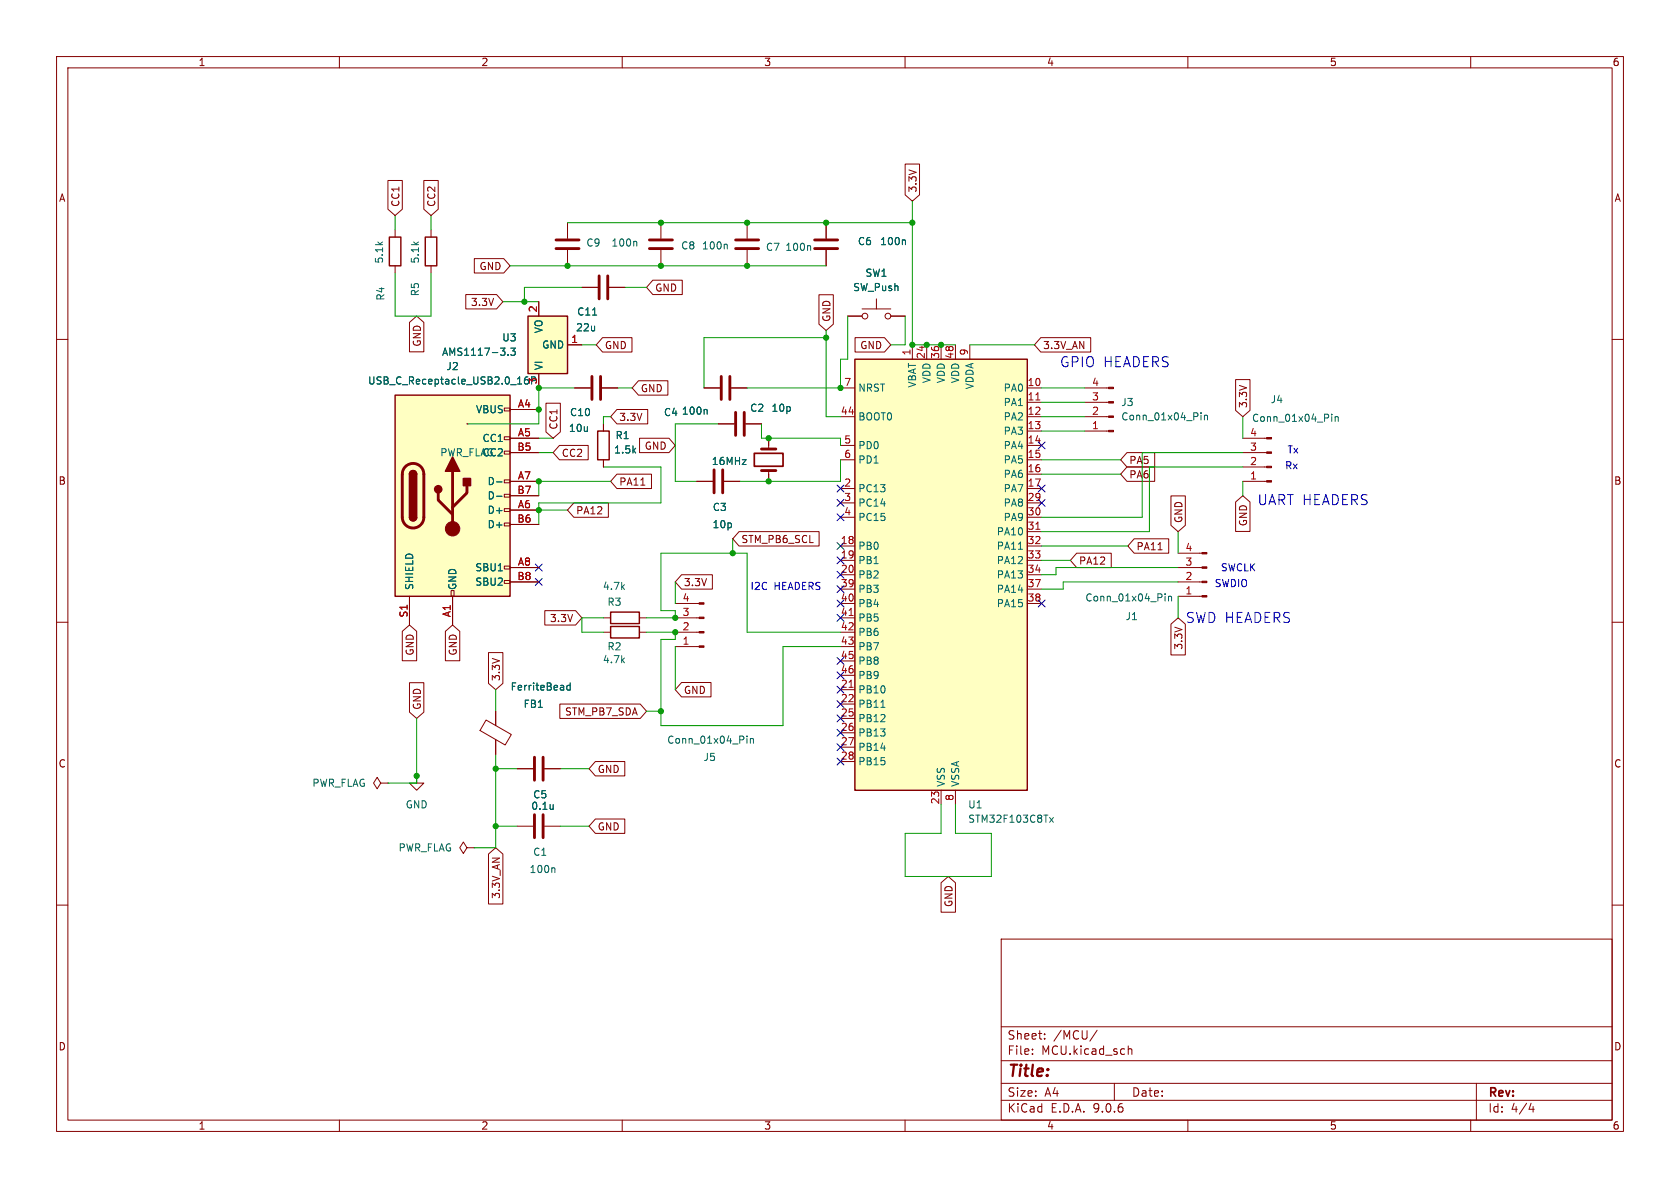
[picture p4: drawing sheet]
<svg xmlns="http://www.w3.org/2000/svg" width="297mm" height="210mm" viewBox="0 0 297 210" stroke-linecap="round" stroke-linejoin="round" font-family="sans-serif">
<g fill="none" stroke="#840000" stroke-width=".18">
<path d="M10 10h277v190h-277zM12 12h273v186h-273zM60 10v2M110 10v2M160 10v2M210 10v2M260 10v2M116.8 39.4v2.8M132.1 39.4v2.8M146 39.4v2.8M116.8 44.2v2.8M132.1 44.2v2.8"/>
<path d="M146 44.2v2.8M149.9 55.9h2.5M152.4 54.6h5.1M154.9 52.8v1.8M157.5 55.9h2.5M10 60h2M124.5 68.6h2.8M127 74.9h2.8M129.3 68.6h2.8M131.8 74.9h2.8M135.9 77.5v1.9M191.8 76.2h4.2"/>
<path d="M191.8 73.7h4.2M191.8 71.1h4.2M191.8 68.6h4.2M219.7 77.5h4.2M285 60h2M123.2 85.1h2.8M128 85.1h2.8M135.9 83.2v1.9M208.3 97.8h4.2M219.7 85.1h4.2M219.7 82.6h4.2M219.7 80h4.2"/>
<path d="M10 110h2M106.7 111.8h1.2M106.7 109.2h1.2M113 111.8h1.3M113 109.2h1.3M119.4 111.8h4.2M119.4 109.2h4.2M119.4 114.3h4.2M119.4 106.7h4.2M208.3 105.4h4.2M208.3 102.9h4.2M208.3 100.3h4.2"/>
<path d="M285 110h2M67.3 138.4l-.6-1-.7 1 .7 1 .6-1h1.3M68.6 138.4h.1M73.7 137.2v1.2h1.2l-1.2 1.3-1.3-1.3h1.3M73.7 137.2h.1M85.9 127.3l4.5 2.5-1.1 1.9-4.4-2.6zM87.6 125.7v2.6M87.6 130.8v2.6M82.5 149.9l-.6-1.1-.6 1.1 .6 1 .6-1h1.3M83.8 149.9h.1M10 160h2M177 166h108v32h-108z"/>
<path d="M285 160h2M60 198v2M110 198v2M160 198v2M177 194.5h108M177 191.5h108M177 187.5h108M177 181.5h108M182.5 186.3v.1M182.5 185.5v.1M184.7 183.6v.1M184.7 182.8v.1"/>
<path d="M194 182.1l-1.3 2M197 191.5v3M199.5 184.9v1.5M199.5 185.5l.2-.1 .3 .1 .1 .9M210 198v2M260 198v2M261 191.5v6.5M270.7 195l-.4 1.1h.9M271 195.6v1"/>
<circle cx="152.9" cy="55.9" r=".51"/>
<circle cx="157" cy="55.9" r=".51"/>
</g>
<g fill="#840000" stroke="#840000" stroke-width=".18">
<path d="M196 76.1h.8v.2h-.8z"/>
<path d="M196 73.5h.8v.3h-.8z"/>
<path d="M196 71h.8v.2h-.8z"/>
<path d="M196 68.5h.8v.2h-.8z"/>
<path d="M223.9 85h.9v.2h-.9z"/>
<path d="M223.9 82.4h.9v.3h-.9z"/>
<path d="M223.9 79.9h.9v.2h-.9z"/>
<path d="M223.9 77.3h.9v.3h-.9z"/>
<path d="M212.5 105.3h.9v.2h-.9z"/>
<path d="M212.5 102.7h.9v.3h-.9z"/>
<path d="M212.5 100.2h.9v.3h-.9z"/>
<path d="M212.5 97.7h.9v.2h-.9z"/>
<path d="M123.6 114.2h.9v.2h-.9z"/>
<path d="M123.6 111.6h.9v.3h-.9z"/>
<path d="M123.6 109.1h.9v.2h-.9z"/>
<path d="M123.6 106.6h.9v.2h-.9z"/>
</g>
<g fill="none" stroke="#006464" stroke-width=".18">
<path d="M128.4 43.2l.2 .1v.7M143.1 43.4l.2 .2v.7M159.9 42.4l.2 .2v.7M124.8 72.4l.2 .2v.6M212.3 73v.1M212.3 73.4v.8M212.9 73.4v.8M212.9 73.5l.2-.1 .3 .1 .1 .7M235.4 73.2v.1M235.4 73.6v.9M236 73.6v.9M236 73.8l.2-.2 .3 .1 .1 .8"/>
<path d="M206 105v.1M206 105.4v.8M206.6 105.4v.8M206.6 105.5l.2-.1 .3 .1v.7M100.8 120.7v1.3M100.8 121.2l-.4-.1-.2 .3 .1 .5h.5M132 130.1v.1M132 130.5v.9M132.7 130.5v.9M132.7 130.7l.1-.2 .3 .1 .1 .8"/>
</g>
<path d="M107.9 110.7h5.1v2.1h-5.1zM107.9 108.2h5.1v2h-5.1z" fill="none" stroke="#840000" stroke-width=".25"/>
<g fill="none" stroke="#840000" stroke-width=".51">
<path d="M114.8 43.9h4.1M114.8 42.4h4.1M130 43.9h4.1M130 42.4h4.1M144 43.9h4.1M144 42.4h4.1M127.5 66.5v4.1M129 66.5v4.1M130 72.9v4.1M131.6 72.9v4.1M134.6 79.4h2.6M126.2 83.1v4"/>
<path d="M127.8 83.1v4M134.6 83.2h2.6"/>
</g>
<path d="M133.3 80.1h5.1v2.3h-5.1z" fill="none" stroke="#840000" stroke-width=".3"/>
<path d="M151.1 63.5h30.5v76.2h-30.5z" fill="#ffffc2"/>
<path d="M151.1 63.5h30.5v76.2h-30.5z" fill="none" stroke="#840000" stroke-width=".25"/>
<g fill="none" stroke="#840000" stroke-width=".18">
<path d="M100.3 39.4v2.8M100.3 44.2v2.8M102.9 50.8h2.8M107.7 50.8h2.8M82.5 74.9v1.3l1.1 .6-1.1 .7-1-.7 1-.6M82.5 74.9h.1M148.6 68.6h2.5M148.6 73.7h2.5M148.6 78.7h2.5M161.3 61v2.5M163.8 61v2.5M166.4 61v2.5"/>
<path d="M168.9 61v2.5M171.4 61v2.5M181.6 68.6h2.5M181.6 73.7h2.5M181.6 78.7h2.5M181.6 71.1h2.5M181.6 76.2h2.5M148.6 81.3h2.5M148.6 86.4h2.5M148.6 88.9h2.5M148.6 91.4h2.5M148.6 96.5h2.5"/>
<path d="M148.6 99.1h2.5M181.6 81.3h2.5M181.6 86.4h2.5M181.6 88.9h2.5M181.6 91.4h2.5M181.6 96.5h2.5M181.6 99.1h2.5M181.6 83.8h2.5M181.6 94h2.5M148.6 101.6h2.5M148.6 104.1h2.5M148.6 106.7h2.5"/>
<path d="M148.6 109.2h2.5M148.6 111.8h2.5M148.6 114.3h2.5M148.6 116.8h2.5M148.6 119.4h2.5M181.6 101.6h2.5M181.6 104.1h2.5M181.6 106.7h2.5M91.4 135.9h2.8M96.3 135.9h2.8M148.6 121.9h2.5M148.6 124.5h2.5"/>
<path d="M148.6 127h2.5M148.6 129.5h2.5M148.6 132.1h2.5M148.6 134.6h2.5M166.4 139.7v2.5M168.9 139.7v2.5M91.4 146.1h2.8M96.3 146.1h2.8"/>
</g>
<path d="M183.1 70.7h.7M183.1 93.6h.7M150.1 108.8h.7M150.1 121.5h.7" fill="none" stroke="#a90000" stroke-width=".18"/>
<path d="M104.8 55.7h.7M112.4 42.7l.2 .1v.7M180 97.1h.8M155.7 125h.8M97.8 142.2v.9M97.8 143h-.1M97.9 153.4l.2 .2v.6M185.6 144.5l.6 .9M186.2 144.5l-.6 .9" fill="none" stroke="#006464" stroke-width=".18"/>
<path d="M98.3 43.9h4.1M98.3 42.4h4.1M105.9 48.8v4M107.4 48.8v4M94.5 133.9v4M96 133.9v4M94.5 144v4.1M96 144v4.1" fill="none" stroke="#840000" stroke-width=".51"/>
<path d="M69.8 69.9h20.4v35.5h-20.4z" fill="#ffffc2"/>
<g fill="none" stroke="#840000" stroke-width=".18">
<path d="M89.2 72.1h1v.5h-1zM89.2 77.2h1v.5h-1zM89.2 79.8h1v.5h-1zM90.2 72.4h5M90.2 77.5h5M89.2 84.8h1v.5h-1zM89.2 87.4h1v.5h-1zM89.2 89.9h1v.5h-1zM89.2 92.5h1v.5h-1zM90.2 80h5M90.2 85.1h5M90.2 87.6h5"/>
<path d="M90.2 90.2h5M90.2 92.7h5M72.4 105.4v5.1M79.8 104.4h.5v1h-.5zM80 105.4v5.1M89.2 100.1h1v.5h-1zM89.2 102.6h1v.5h-1zM90.2 100.3h5M90.2 102.9h5"/>
</g>
<path d="M69.8 69.9h20.4v35.5h-20.4zM72.4 83.8a.64 .64 0 0 1 .6-.6 .64 .64 0 0 1 .7 .6M72.4 91.4a.64 .64 0 0 0 .6 .7 .64 .64 0 0 0 .7-.7" fill="none" stroke="#840000" stroke-width=".25"/>
<path d="M71.7 82.5a1.9 1.9 0 0 1 2-.4 1.9 1.9 0 0 1 1.2 1.7v7.6a1.91 1.91 0 0 1-1.9 1.9 1.91 1.91 0 0 1-1.9-1.9v-7.7l.2-.7zM77.5 87.1v1.3l2.5 2.5M80 83.3v10.2M82.5 85.9v1.2l-2.5 2.6" fill="none" stroke="#840000" stroke-width=".51"/>
<g fill="#840000" stroke="#840000" stroke-width=".25">
<path d="M72.4 83.8h1.3v7.6h-1.3z"/>
<path d="M72.6 83.4a.64 .64 0 0 1 .7-.2 .64 .64 0 0 1 .4 .6h-1.3z"/>
<path d="M72.4 91.4h1.3a.64 .64 0 0 1-.7 .7 .64 .64 0 0 1-.6-.7z"/>
<path d="M80 80.8l1.3 2.5h-2.6z"/>
<path d="M81.9 84.6h1.3v1.3h-1.3z"/>
<circle cx="77.5" cy="86.5" r=".63"/>
</g>
<circle cx="80" cy="93.5" r="1.27" fill="#840000" stroke="#840000" stroke-width=".18"/>
<path d="M93.2 67.1h-.2l-.3 .2M93.3 66.6l-.3 .1a.86 .86 0 0 0 0 1.2h.2M87.8 85.2h1M87.8 87.7h1" fill="none" stroke="#006464" stroke-width=".18"/>
<path d="M93.3 55.9h7v10.1h-7z" fill="#ffffc2"/>
<path d="M68.8 41.9h2.1v5.1h-2.1zM75.2 41.9h2v5.1h-2zM93.3 55.9h7v10.1h-7zM105.7 76.2h2v5.1h-2z" fill="none" stroke="#840000" stroke-width=".25"/>
<g fill="none" stroke="#840000" stroke-width=".18">
<path d="M68.6 31.9h2.5v5.1l-1.3 1.1-1.2-1.1zM74.9 31.9h2.6v5.1l-1.3 1.1-1.3-1.1zM146 39.4v2.8M160 29h2.6v5.4l-1.3 1.2-1.3-1.2zM69.8 40.6v1.3M69.8 47v1.3M72.4 57l1.3-1.1 1.2 1.1v5.2h-2.5zM76.2 40.6v1.3M76.2 47v1.3M82.3 52.1h5.5l1.1 1.2-1.1 1.3h-5.5zM83.9 45.7h5.2l1.1 1.3-1.1 1.3h-5.2zM95.2 53.3v2.6"/>
<path d="M102.9 50.8h2.8M106.5 59.7h5.2v2.5h-5.2l-1.1-1.2zM107.7 50.8h2.8M115.4 49.5h5.2v2.6h-5.2l-1.1-1.3zM144.8 52.1h2.5v5.2l-1.3 1.1-1.2-1.1zM146 44.2v2.8M149.9 55.9h2.5M151.2 59.7h5.2l1.1 1.3-1.1 1.2h-5.2zM157.5 55.9h2.5M184 59.7h8.8v2.5h-8.8l-1.1-1.2zM82.5 74.9h.1M90.2 72.4h5"/>
<path d="M90.2 77.5h5M95.2 66v2.6M96.5 71.3h2.6v5.1l-1.3 1.1-1.3-1.1zM98.9 78.7h5.1v2.6h-5.1l-1.1-1.3zM100.3 61h2.6M101.6 68.6h2.8M106.4 68.6h2.8M106.7 74.9v1.3M109.1 72.4h5.4v2.5h-5.4l-1.2-1.2zM112.9 67.3h5.2v2.6h-5.2l-1.1-1.3zM113.1 77.5h5.2l1.1 1.2-1.1 1.3h-5.2zM124.5 68.6h2.8"/>
<path d="M127 74.9h2.8M129.3 68.6h2.8M131.8 74.9h2.8M135.9 77.5v1.2M218.4 67.1h2.6v5.4l-1.3 1.2-1.3-1.2zM90.2 85.1h5M90.2 80h5M90.2 87.6h5M90.2 90.2h5M90.2 92.7h5M101.4 88.9h6.2v2.5h-6.2l-1.1-1.2zM106.7 81.3v1.3"/>
<path d="M109.1 83.8h6.1v2.6h-6.1l-1.2-1.3zM113.3 85.8h.7M123.2 85.1h2.8M128 85.1h2.8M130.7 94h14.1v2.5h-14.1l-1.2-1.2zM135.9 83.8v1.3M190.3 97.8h6.2v2.5h-6.2l-1.1-1.2zM199.2 82.5h4.9v2.6h-4.9l-1.1-1.3zM199.2 80h4.9v2.6h-4.9l-1.1-1.3zM200.5 95.2h6.1v2.6h-6.1l-1.1-1.3zM204.7 97.2h.8M207 87.7h2.6v5.2l-1.3 1.1-1.3-1.1z"/>
<path d="M218.4 88.7l1.3-1.1 1.3 1.1v5.2h-2.6zM71.1 111.6l1.3-1.1 1.3 1.1v5.2h-2.6zM72.4 105.4v5.1M78.7 111.6l1.3-1.1 1.3 1.1v5.2h-2.6zM80 105.4v5.1M86.4 115.4h2.5v5.4l-1.3 1.1-1.2-1.1zM90.2 100.3h5M90.2 102.9h5M96.3 107.9h5.5l1.1 1.3-1.1 1.3h-5.5zM120.5 101.6h5.4v2.5h-5.4l-1.1-1.2zM207 110.3l1.3-1.1 1.3 1.1v5.5h-2.6zM72.4 120.7h2.5v5.2l-1.2 1.1-1.3-1.1z"/>
<path d="M87.6 125.7v2.6M87.6 130.8v2.6M91.4 135.9h2.8M96.3 135.9h2.8M99 124.5h14.2l1.1 1.2-1.1 1.3h-14.2zM105.3 134.6h5.2v2.6h-5.2l-1.2-1.3zM120.5 120.6h5.2v2.6h-5.2l-1.1-1.3zM86.4 151l1.2-1.1 1.3 1.1v8.8h-2.5zM105.3 144.8h5.2v2.5h-5.2l-1.2-1.2zM166.4 156.1l1.2-1.2 1.3 1.2v5.2h-2.5z"/>
</g>
<g fill="none" stroke="#006464" stroke-width=".18">
<path d="M104.8 55.7h.7M159.9 42.4l.2 .2v.7M89.8 62.7v.1M90.3 61.5h.8l-.4 .5 .3 .1v.6l-.2 .1-.5-.1M93.2 67.1h-.2l-.3 .2M93.3 66.6l-.3 .1a.86 .86 0 0 0 0 1.2h.2M124.8 72.4l.2 .2v.6M87.8 85.2h1M87.8 87.7h1M100.8 120.7v1.3M100.8 121.2l-.4-.1-.2 .3 .1 .5h.5M97.8 142.2v.9"/>
<path d="M97.8 143h-.1"/>
</g>
<path d="M104.6 66.5v4.1M106.2 66.5v4.1" fill="none" stroke="#840000" stroke-width=".51"/>
<g fill="none" stroke="#009600" stroke-width=".18">
<path d="M69.8 38.1v2.5M76.2 38.1v2.5M100.3 39.4h61M161.3 35.6v25.4h7.6M69.8 48.3v7.6h6.4v-7.6M88.9 53.3h6.3M90.2 47h55.8M102.9 50.8h-10.2v2.5M110.5 50.8h3.8M146 58.4v15.3h2.6M146 59.7h-21.5v8.9M149.9 55.9v7.6h-1.3v5.1h-16.5"/>
<path d="M160 55.9v5.1h-2.5M95.2 77.5h2.6M101.6 68.6h-6.4v6.3h-12.7M102.9 61h2.5M107.9 73.7h-1.2v1.2M109.2 68.6h2.6M127 74.9h-7.6v10.2h3.8M134.6 74.9v2.6h14v1.2M171.4 61h11.5M184.1 68.6h7.7M184.1 73.7h7.7M184.1 76.2h7.7"/>
<path d="M184.1 71.1h7.7M219.7 73.7v3.8M95.2 90.2h5.1M95.2 80h2.6M106.7 82.6h10.1v6.3h-21.6v3.8M107.9 85.1h-12.7v2.5M129.5 95.3v2.5M148.6 81.3v3.8h-17.8M184.1 81.3h14M184.1 96.5h15.3M184.1 99.1h5.1M184.1 83.8h14"/>
<path d="M208.3 94v3.8M219.7 82.6h-16.5v11.4h-19.1M219.7 85.1v2.5M219.7 80h-17.8v11.4h-17.8M106.7 109.2h-3.8v2.6h3.8M114.3 109.2h5.1v-1.2h-2.6v-10.2h15.3v14h16.5M114.3 111.8h5.1v1.2h-2.6v15.3h21.6v-14h10.2M119.4 102.9v3.8M119.4 114.3v7.6M208.3 100.3h-21.6v1.3h-2.6M208.3 102.9h-20.3v1.2h-3.9M208.3 105.4v3.8"/>
<path d="M73.7 127v11.4h-5.1M87.6 135.9h3.8M87.6 121.9v3.8M87.6 133.4v16.5h-3.8M99.1 135.9h5M114.3 125.7h2.5M87.6 146.1h3.8M99.1 146.1h5M166.4 142.2v5.1h-6.4v7.6h15.3v-7.6h-6.4v-5.1"/>
</g>
<g fill="none" stroke="#000084" stroke-width=".18">
<path d="M183.5 78.1l1.3 1.2M184.8 78.1l-1.3 1.2M94.6 99.7l1.3 1.2M95.9 99.7l-1.3 1.2M148 98.5l1.2 1.2M148 88.3l1.2 1.2M148 95.9l1.2 1.2M148 85.8l1.2 1.2M148 90.8l1.2 1.2M149.2 98.5l-1.2 1.2M149.2 88.3l-1.2 1.2M149.2 95.9l-1.2 1.2"/>
<path d="M149.2 85.8l-1.2 1.2M149.2 90.8l-1.2 1.2M183.5 85.8l1.3 1.2M183.5 88.3l1.3 1.2M184.8 85.8l-1.3 1.2M184.8 88.3l-1.3 1.2M94.6 102.3l1.3 1.2M95.9 102.3l-1.3 1.2M148 106.1l1.2 1.2M148 108.6l1.2 1.2M148 101l1.2 1.2M148 116.2l1.2 1.2"/>
<path d="M148 103.5l1.2 1.2M148 118.8l1.2 1.2M149.2 106.1l-1.2 1.2M149.2 108.6l-1.2 1.2M149.2 101l-1.2 1.2M149.2 116.2l-1.2 1.2M149.2 103.5l-1.2 1.2M149.2 118.8l-1.2 1.2M183.5 106.1l1.3 1.2M184.8 106.1l-1.3 1.2M148 128.9l1.2 1.2M148 131.5l1.2 1.2"/>
<path d="M148 134l1.2 1.2M148 126.4l1.2 1.2M148 121.3l1.2 1.2M148 123.9l1.2 1.2M149.2 128.9l-1.2 1.2M149.2 131.5l-1.2 1.2M149.2 134l-1.2 1.2M149.2 121.3l-1.2 1.2M149.2 123.9l-1.2 1.2M149.2 126.4l-1.2 1.2"/>
</g>
<g fill="#009600" stroke="#009600" stroke-width=".18">
<circle cx="161.3" cy="61" r=".46"/>
<circle cx="166.4" cy="61" r=".46"/>
<circle cx="163.8" cy="61" r=".46"/>
<circle cx="92.7" cy="53.3" r=".46"/>
<circle cx="129.5" cy="97.8" r=".46"/>
<circle cx="119.4" cy="109.2" r=".46"/>
<circle cx="119.4" cy="111.8" r=".46"/>
<circle cx="161.3" cy="39.4" r=".46"/>
<circle cx="135.9" cy="77.5" r=".46"/>
<circle cx="148.6" cy="68.6" r=".46"/>
<circle cx="146" cy="59.7" r=".46"/>
<circle cx="135.9" cy="85.1" r=".46"/>
<circle cx="132.1" cy="39.4" r=".46"/>
<circle cx="116.8" cy="47" r=".46"/>
<circle cx="132.1" cy="47" r=".46"/>
<circle cx="146" cy="39.4" r=".46"/>
<circle cx="116.8" cy="125.7" r=".46"/>
<circle cx="73.7" cy="137.2" r=".46"/>
<circle cx="95.2" cy="90.2" r=".46"/>
<circle cx="87.6" cy="135.9" r=".46"/>
<circle cx="87.6" cy="146.1" r=".46"/>
<circle cx="100.3" cy="47" r=".46"/>
<circle cx="116.8" cy="39.4" r=".46"/>
<circle cx="95.2" cy="85.1" r=".46"/>
<circle cx="95.2" cy="68.6" r=".46"/>
<circle cx="95.2" cy="72.4" r=".46"/>
</g>
<text font-size="2.8" fill="#840000" x="178" y="190.9">Title:</text>
<g font-size="2.5" fill="#0000c2">
<text x="187.3" y="65.1">GPIO HEADERS</text>
<text x="222.2" y="89.5">UART HEADERS</text>
<text x="209.5" y="110.3">SWD HEADERS</text>
</g>
<g font-size="2.1" fill="#840000">
<text x="178" y="184">Sheet:</text>
<text x="186.2" y="184">/MCU/</text>
<text x="178" y="186.7">File:</text>
<text x="184.1" y="186.7">MCU.kicad_sch</text>
<text x="178" y="196.9">KiCad</text>
<text x="178" y="194.1">Size:</text>
<text x="184.7" y="194.1">A4</text>
<text x="185.7" y="196.9">E.D.A.</text>
<text x="193.3" y="196.9">9.0.6</text>
<text x="200" y="194.1">Date:</text>
<text x="263" y="194.3">Rev:</text>
<text x="263" y="196.9">Id:</text>
<text x="267.1" y="196.9">4/4</text>
</g>
<g font-size="1.8" fill="#840000">
<text x="35" y="11.9">1</text>
<text x="85" y="11.9">2</text>
<text x="135" y="11.9">3</text>
<text x="185" y="11.9">4</text>
<text x="235" y="11.9">5</text>
<text x="285" y="11.9">6</text>
<text x="10.3" y="35.9">A</text>
<text x="162.2" y="34.1" transform="rotate(-90 162.2 34.1)">3.3V</text>
<text x="285.3" y="35.9">A</text>
<text x="70.8" y="36.7" transform="rotate(-90 70.8 36.7)">CC1</text>
<text x="77.2" y="36.7" transform="rotate(-90 77.2 36.7)">CC2</text>
<text x="84.7" y="47.9">GND</text>
<text x="115.7" y="51.8">GND</text>
<text x="83.2" y="54.3">3.3V</text>
<text x="147" y="57" transform="rotate(-90 147 57)">GND</text>
<text x="74.6" y="61.4" transform="rotate(-90 74.6 61.4)">GND</text>
<text x="106.8" y="61.9">GND</text>
<text x="152" y="61.9">GND</text>
<text x="184.3" y="61.9">3.3V_AN</text>
<text x="113.2" y="69.5">GND</text>
<text x="98.7" y="76" transform="rotate(-90 98.7 76)">CC1</text>
<text x="109.4" y="74.6">3.3V</text>
<text x="220.7" y="72.2" transform="rotate(-90 220.7 72.2)">3.3V</text>
<text x="99.2" y="81">CC2</text>
<text x="113.9" y="79.7">GND</text>
<text x="199.5" y="82.2">PA5</text>
<text x="10.3" y="85.9">B</text>
<text x="109.4" y="86">PA11</text>
<text x="199.5" y="84.8">PA6</text>
<text x="285.3" y="85.9">B</text>
<text x="101.8" y="91.1">PA12</text>
<text x="209.2" y="92.6" transform="rotate(-90 209.2 92.6)">GND</text>
<text x="220.7" y="93.1" transform="rotate(-90 220.7 93.1)">GND</text>
<text x="131" y="96.2">STM_PB6_SCL</text>
<text x="190.7" y="100">PA12</text>
<text x="200.8" y="97.5">PA11</text>
<text x="120.8" y="103.8">3.3V</text>
<text x="97.1" y="110.2">3.3V</text>
<text x="73.3" y="116" transform="rotate(-90 73.3 116)">GND</text>
<text x="81" y="116" transform="rotate(-90 81 116)">GND</text>
<text x="209.2" y="115" transform="rotate(-90 209.2 115)">3.3V</text>
<text x="74.6" y="125.6" transform="rotate(-90 74.6 125.6)">GND</text>
<text x="88.6" y="120.5" transform="rotate(-90 88.6 120.5)">3.3V</text>
<text x="120.8" y="122.9">GND</text>
<text x="99.8" y="126.7">STM_PB7_SDA</text>
<text x="10.3" y="135.9">C</text>
<text x="105.6" y="136.8">GND</text>
<text x="285.3" y="135.9">C</text>
<text x="105.6" y="147">GND</text>
<text x="88.6" y="159" transform="rotate(-90 88.6 159)">3.3V_AN</text>
<text x="168.6" y="160.4" transform="rotate(-90 168.6 160.4)">GND</text>
<text x="10.3" y="185.9">D</text>
<text x="285.3" y="185.9">D</text>
<text x="35" y="199.9">1</text>
<text x="85" y="199.9">2</text>
<text x="135" y="199.9">3</text>
<text x="185" y="199.9">4</text>
<text x="235" y="199.9">5</text>
<text x="285" y="199.9">6</text>
</g>
<g font-size="1.8" fill="#006464">
<text x="67.9" y="46.7" transform="rotate(-90 67.9 46.7)">5.1k</text>
<text x="74.3" y="46.7" transform="rotate(-90 74.3 46.7)">5.1k</text>
<text x="103.6" y="43.8">C9</text>
<text x="108" y="43.8">100n</text>
<text x="120.3" y="44.3">C8</text>
<text x="124" y="44.3">100n</text>
<text x="135.3" y="44.6">C7</text>
<text x="138.7" y="44.6">100n</text>
<text x="151.6" y="43.5">C6</text>
<text x="155.5" y="43.5">100n</text>
<text x="68.2" y="53.2" transform="rotate(-90 68.2 53.2)">R4</text>
<text x="74.3" y="52.5" transform="rotate(-90 74.3 52.5)">R5</text>
<text x="150.7" y="51.7">SW_Push</text>
<text x="152.9" y="49.1">SW1</text>
<text x="96.1" y="59" transform="rotate(-90 96.1 59)">VO</text>
<text x="101.7" y="58.8">22u</text>
<text x="101.9" y="56">C11</text>
<text x="78" y="63.1">AMS1117-3.3</text>
<text x="78.8" y="65.6">J2</text>
<text x="88.7" y="60.6">U3</text>
<text x="95.7" y="61.8">GND</text>
<text x="96.1" y="65.5" transform="rotate(-90 96.1 65.5)">VI</text>
<text x="65" y="68.2">USB_C_Receptacle_USB2.0_16P</text>
<text x="151.6" y="69.4">NRST</text>
<text x="162.2" y="68.6" transform="rotate(-90 162.2 68.6)">VBAT</text>
<text x="164.7" y="67.8" transform="rotate(-90 164.7 67.8)">VDD</text>
<text x="167.2" y="67.8" transform="rotate(-90 167.2 67.8)">VDD</text>
<text x="169.8" y="67.8" transform="rotate(-90 169.8 67.8)">VDD</text>
<text x="172.3" y="68.9" transform="rotate(-90 172.3 68.9)">VDDA</text>
<text x="177.3" y="69.4">PA0</text>
<text x="177.3" y="72">PA1</text>
<text x="198.1" y="72">J3</text>
<text x="224.5" y="71.5">J4</text>
<text x="84.1" y="73.3">VBUS</text>
<text x="100.5" y="76.6">10u</text>
<text x="100.7" y="73.8">C10</text>
<text x="108.7" y="77.8">R1</text>
<text x="117.3" y="73.8">C4</text>
<text x="120.4" y="73.5">100n</text>
<text x="132.5" y="73">C2</text>
<text x="136.3" y="73">10p</text>
<text x="151.6" y="74.5">BOOT0</text>
<text x="177.3" y="74.5">PA2</text>
<text x="177.3" y="77.1">PA3</text>
<text x="198.1" y="74.5">Conn_01x04_Pin</text>
<text x="221.2" y="74.8">Conn_01x04_Pin</text>
<text x="77.7" y="80.9">PWR_FLAG</text>
<text x="85.2" y="78.3">CC1</text>
<text x="85.2" y="80.9">CC2</text>
<text x="108.5" y="80.4">1.5k</text>
<text x="125.7" y="82.4">16MHz</text>
<text x="151.6" y="79.6">PD0</text>
<text x="151.6" y="82.1">PD1</text>
<text x="177.3" y="79.6">PA4</text>
<text x="177.3" y="82.1">PA5</text>
<text x="86.1" y="86">D-</text>
<text x="86.1" y="88.5">D-</text>
<text x="151.6" y="87.2">PC13</text>
<text x="151.6" y="89.8">PC14</text>
<text x="177.3" y="84.7">PA6</text>
<text x="177.3" y="87.2">PA7</text>
<text x="177.3" y="89.8">PA8</text>
<text x="86.1" y="91">D+</text>
<text x="86.1" y="93.6">D+</text>
<text x="125.9" y="93.6">10p</text>
<text x="125.9" y="90.5">C3</text>
<text x="151.6" y="92.3">PC15</text>
<text x="176.1" y="94.8">PA10</text>
<text x="177.3" y="92.3">PA9</text>
<text x="83.9" y="101.2">SBU1</text>
<text x="151.6" y="97.4">PB0</text>
<text x="151.6" y="99.9">PB1</text>
<text x="176.1" y="97.4">PA11</text>
<text x="176.1" y="99.9">PA12</text>
<text x="73.3" y="104.4" transform="rotate(-90 73.3 104.4)">SHIELD</text>
<text x="80.9" y="104.4" transform="rotate(-90 80.9 104.4)">GND</text>
<text x="83.9" y="103.7">SBU2</text>
<text x="106.5" y="104.5">4.7k</text>
<text x="107.3" y="107.3">R3</text>
<text x="151.6" y="102.5">PB2</text>
<text x="151.6" y="105">PB3</text>
<text x="151.6" y="107.5">PB4</text>
<text x="176.1" y="102.5">PA13</text>
<text x="176.1" y="105">PA14</text>
<text x="176.1" y="107.5">PA15</text>
<text x="191.8" y="106.5">Conn_01x04_Pin</text>
<text x="151.6" y="110.1">PB5</text>
<text x="151.6" y="112.6">PB6</text>
<text x="198.9" y="109.8">J1</text>
<text x="106.5" y="117.4">4.7k</text>
<text x="107.3" y="115.2">R2</text>
<text x="151.6" y="115.2">PB7</text>
<text x="151.6" y="117.7">PB8</text>
<text x="90.2" y="122.3">FerriteBead</text>
<text x="92.5" y="125.3">FB1</text>
<text x="151.6" y="120.2">PB9</text>
<text x="151.6" y="122.8">PB10</text>
<text x="151.6" y="125.3">PB11</text>
<text x="117.9" y="131.7">Conn_01x04_Pin</text>
<text x="151.6" y="127.9">PB12</text>
<text x="151.6" y="130.4">PB13</text>
<text x="124.3" y="134.7">J5</text>
<text x="151.6" y="132.9">PB14</text>
<text x="151.6" y="135.5">PB15</text>
<text x="55.1" y="139.3">PWR_FLAG</text>
<text x="71.6" y="143.1">GND</text>
<text x="93.8" y="143.4">0.1u</text>
<text x="94.2" y="141.3">C5</text>
<text x="167.2" y="139.2" transform="rotate(-90 167.2 139.2)">VSS</text>
<text x="169.8" y="139.2" transform="rotate(-90 169.8 139.2)">VSSA</text>
<text x="171.1" y="143.1">U1</text>
<text x="171.1" y="145.6">STM32F103C8Tx</text>
<text x="70.4" y="150.7">PWR_FLAG</text>
<text x="93.5" y="154.5">100n</text>
<text x="94.2" y="151.5">C1</text>
</g>
<g font-size="1.8" fill="#a90000">
<text x="95" y="55.3" transform="rotate(-90 95 55.3)">2</text>
<text x="100.9" y="60.7">1</text>
<text x="161" y="62.9" transform="rotate(-90 161 62.9)">1</text>
<text x="163.6" y="63.5" transform="rotate(-90 163.6 63.5)">24</text>
<text x="166.1" y="63.5" transform="rotate(-90 166.1 63.5)">36</text>
<text x="168.7" y="63.5" transform="rotate(-90 168.7 63.5)">48</text>
<text x="171.2" y="62.9" transform="rotate(-90 171.2 62.9)">9</text>
<text x="95" y="68" transform="rotate(-90 95 68)">3</text>
<text x="149.2" y="68.3">7</text>
<text x="181.6" y="68.3">10</text>
<text x="181.6" y="70.9">11</text>
<text x="193" y="70.9">3</text>
<text x="193" y="68.3">4</text>
<text x="91.5" y="72.1">A4</text>
<text x="91.5" y="77.2">A5</text>
<text x="148.5" y="73.4">44</text>
<text x="181.6" y="73.4">12</text>
<text x="181.6" y="75.9">13</text>
<text x="193" y="75.9">1</text>
<text x="193" y="73.4">2</text>
<text x="220.9" y="77.2">4</text>
<text x="91.4" y="79.8">B5</text>
<text x="149.2" y="78.5">5</text>
<text x="149.2" y="81">6</text>
<text x="181.6" y="78.5">14</text>
<text x="181.6" y="81">15</text>
<text x="181.6" y="83.6">16</text>
<text x="220.9" y="82.3">2</text>
<text x="220.9" y="79.8">3</text>
<text x="91.4" y="87.4">B7</text>
<text x="91.5" y="84.8">A7</text>
<text x="91.5" y="89.9">A6</text>
<text x="149.2" y="86.1">2</text>
<text x="149.2" y="88.6">3</text>
<text x="181.6" y="86.1">17</text>
<text x="181.6" y="88.6">29</text>
<text x="220.9" y="84.8">1</text>
<text x="91.4" y="92.5">B6</text>
<text x="149.2" y="91.2">4</text>
<text x="181.6" y="91.2">30</text>
<text x="181.6" y="93.7">31</text>
<text x="91.5" y="100.1">A8</text>
<text x="148.5" y="96.3">18</text>
<text x="148.5" y="98.8">19</text>
<text x="148.5" y="101.3">20</text>
<text x="181.6" y="96.3">32</text>
<text x="181.6" y="98.8">33</text>
<text x="181.6" y="101.3">34</text>
<text x="209.5" y="100.1">3</text>
<text x="209.5" y="97.5">4</text>
<text x="91.4" y="102.6">B8</text>
<text x="120.6" y="106.4">4</text>
<text x="148.5" y="103.9">39</text>
<text x="148.5" y="106.4">40</text>
<text x="181.6" y="103.9">37</text>
<text x="181.6" y="106.4">38</text>
<text x="209.5" y="105.2">1</text>
<text x="209.5" y="102.6">2</text>
<text x="72.1" y="109.3" transform="rotate(-90 72.1 109.3)">S1</text>
<text x="79.8" y="109.2" transform="rotate(-90 79.8 109.2)">A1</text>
<text x="120.6" y="111.5">2</text>
<text x="120.6" y="109">3</text>
<text x="148.5" y="109">41</text>
<text x="148.5" y="111.5">42</text>
<text x="120.6" y="114">1</text>
<text x="148.5" y="114">43</text>
<text x="148.5" y="116.6">45</text>
<text x="148.5" y="119.1">46</text>
<text x="148.5" y="121.7">21</text>
<text x="148.5" y="124.2">22</text>
<text x="148.5" y="126.7">25</text>
<text x="148.5" y="129.3">26</text>
<text x="148.5" y="131.8">27</text>
<text x="148.5" y="134.4">28</text>
<text x="166.1" y="142.3" transform="rotate(-90 166.1 142.3)">23</text>
<text x="168.7" y="141.7" transform="rotate(-90 168.7 141.7)">8</text>
</g>
<g font-size="1.8" fill="#0000c2">
<text x="227.1" y="83.2">Rx</text>
<text x="227.5" y="80.4">Tx</text>
<text x="215.7" y="101.2">SWCLK</text>
<text x="132.6" y="104.5">I2C</text>
<text x="136.8" y="104.5">HEADERS</text>
<text x="214.6" y="104">SWDIO</text>
</g>
</svg>
